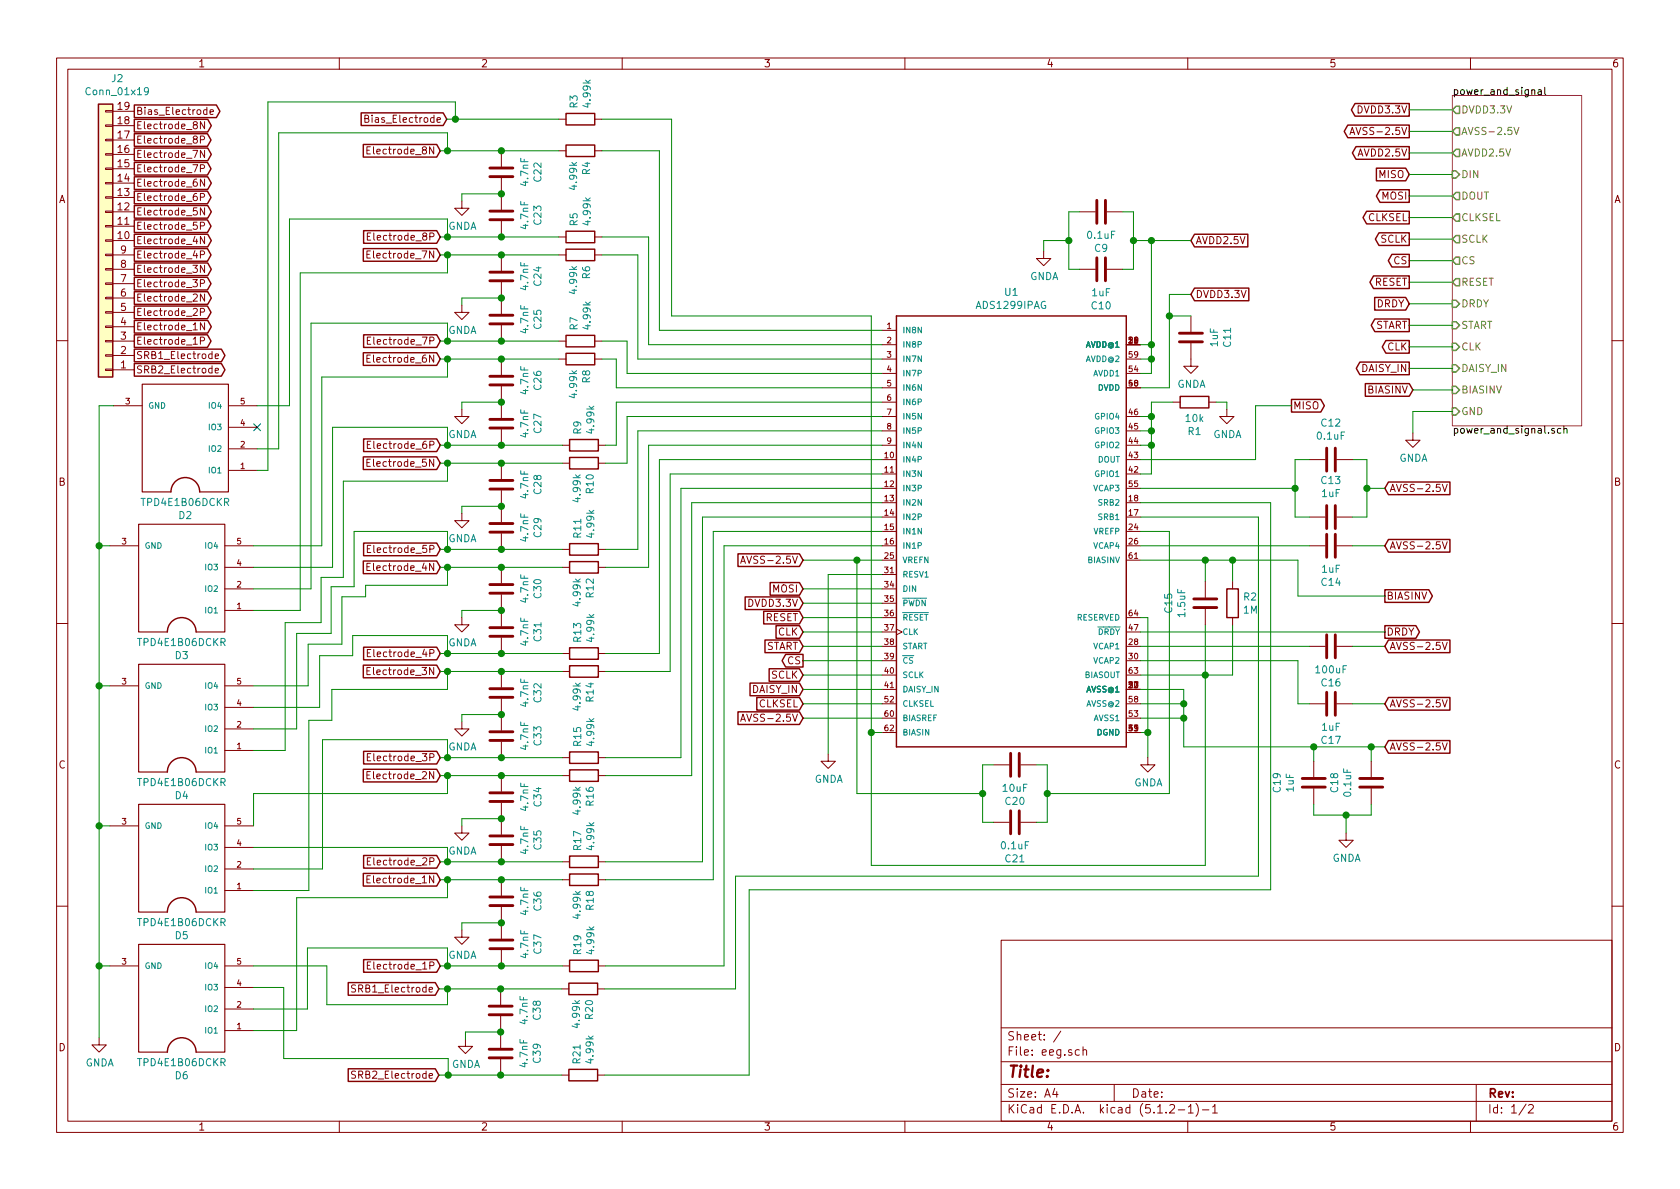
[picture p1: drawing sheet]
<svg xmlns="http://www.w3.org/2000/svg" width="297mm" height="210mm" viewBox="0 0 297 210" stroke-linecap="round" stroke-linejoin="round" font-family="sans-serif">
<g fill="none" stroke="#840000" stroke-width=".18">
<path d="M10 10.3h277v189.9h-277zM12 12.2h273v186.1h-273zM18.7 19.6h1.2v.2h-1.2zM19.9 19.7h3.8M36.6 19.5l-.4-.1-.2 .2 .1 .6h.5M36.6 19v1.2M37.1 19.8l.6-.1v-.2l-.4-.1-.2 .2 .1 .6h.5M60 10.3v1.9M110 10.3v1.9M160 10.3v1.9M210 10.3v1.9M260 10.3v1.9"/>
<path d="M18.7 22.1h1.2v.2h-1.2zM18.7 24.6h1.2v.3h-1.2zM18.7 27.2h1.2v.2h-1.2zM18.7 29.7h1.2v.3h-1.2zM18.7 32.3h1.2v.2h-1.2zM18.7 34.8h1.2v.2h-1.2zM18.7 37.3h1.2v.3h-1.2zM18.7 39.9h1.2v.2h-1.2zM19.9 37.5h3.8M19.9 40h3.8M19.9 34.9h3.8M19.9 32.4h3.8"/>
<path d="M19.9 29.8h3.8M19.9 27.3h3.8M19.9 24.8h3.8M19.9 22.2h3.8M35.4 24.7h.6l.2-.2-.1-.3-.2-.2h-.5v1.3M35.4 29.8l.6-.1 .2-.1-.1-.3-.2-.2h-.5v1.3M35.4 34.9l.6-.1 .2-.2-.1-.3-.2-.1h-.5v1.3M35.4 39.9h.6l.2-.2-.1-.3-.2-.1h-.5v1.3M36.2 21.5v1.3l-.8-1.3v1.3M36.2 26.6v1.3l-.8-1.3v1.3M36.2 31.7v1.2l-.8-1.2v1.2M36.2 36.7v1.3l-.8-1.3v1.3"/>
<path d="M64.5 21l.5-.1 .2-.2-.1-.2-.6-.1v1.2h.5l.2-.1v-.3l-.3-.2M64.9 26.6h.4M65.5 26h-.6v1.2h.6M77.3 21.2l.6-.1-.1-.3h-.4l-.1 .2v.6h.5M81.7 35.6v1.2h1.2l-1.2 1.3-1.3-1.3h1.3M88.6 26.7v2.8M88.6 31.5v5.6M88.6 39.1v2.8M98.8 21.1h1.3M98.8 26.7h1.3M105.2 21.1h1.2M105.2 26.7h1.2"/>
<path d="M190.9 37.5h2.8M195.7 37.5h2.8M238.7 23.8l.4-1.3 .4 1.3M238.8 23.4h.6M18.7 42.4h1.2v.3h-1.2zM18.7 45h1.2v.2h-1.2zM18.7 47.5h1.2v.2h-1.2zM18.7 50h1.2v.3h-1.2zM18.7 52.6h1.2v.2h-1.2zM18.7 55.1h1.2v.3h-1.2zM18.7 57.7h1.2v.2h-1.2zM19.9 47.6h3.8"/>
<path d="M19.9 45.1h3.8M19.9 42.5h3.8M19.9 57.8h3.8M19.9 55.2h3.8M19.9 52.7h3.8M19.9 50.2h3.8M35.4 45h.6l.2-.2-.1-.3-.2-.1h-.5v1.2M35.4 50.1h.6l.2-.2-.1-.3-.2-.2h-.5v1.3M35.4 55.2l.6-.1 .2-.1-.1-.3-.2-.2h-.5v1.3M36.2 41.8v1.3l-.8-1.3v1.3M36.2 46.9v1.3l-.8-1.3v1.3M36.2 52v1.3l-.8-1.3v1.3"/>
<path d="M36.2 57.1v1.2l-.8-1.2v1.2M64.9 45h.4M64.9 41.8h.5M65.5 44.4h-.6v1.2h.6M65.6 41.2h-.7v1.3h.7M65.6 59.6h-.7v1.3h.7M81.7 54v1.2h1.2l-1.2 1.3-1.3-1.3h1.3M88.6 45.1v2.8M88.6 49.9v5.6M88.6 57.5v2.8M98.8 41.9h1.3M98.8 45.1h1.3"/>
<path d="M105.2 41.9h1.2M105.2 45.1h1.2M156 58.4h2.5M184.5 44.4v1.3h1.3l-1.3 1.3-1.2-1.3h1.2M190.9 47.6h2.8M195.7 47.6h2.8M210.6 55.9v2.8M10 60.2h2M18.7 60.2h1.2v.2h-1.2zM18.7 62.7h1.2v.3h-1.2zM18.7 65.3h1.2v.2h-1.2zM19.9 60.3h3.8"/>
<path d="M19.9 65.4h3.8M19.9 62.9h3.8M20.1 71.7h5M35.4 60.3l.6-.1 .2-.2-.1-.3-.2-.1h-.5v1.3M38 63l.6-.1v-.3h-.4l-.2 .2 .1 .6h.5M38 65.5l.6-.1v-.2l-.4-.1-.2 .2 .1 .6h.5M40.4 79.4h5.1M40.4 71.7h5.1M40.4 75.6h5.1M64.9 63.4h.4M64.9 60.2h.5M64.9 78.6h.5"/>
<path d="M65.5 62.8h-.6v1.3h.6M65.6 78h-.7v1.3h.7M81.7 72.4v1.3h1.2l-1.2 1.2-1.3-1.2h1.3M88.6 63.5v2.8M88.6 68.3v5.6M88.6 75.9v2.8M98.8 63.5h1.3M98.8 60.3h1.3M99.4 78.7h1.3M105.2 63.5h1.2M105.2 60.3h1.2M105.8 78.7h1.3"/>
<path d="M156 78.7h2.5M156 61h2.5M156 63.5h2.5M156 66h2.5M156 68.6h2.5M156 71.1h2.5M156 73.7h2.5M156 76.2h2.5M199.1 78.7h2.6M199.1 61h2.6M199.1 63.5h2.6M199.1 66h2.6"/>
<path d="M199.1 68.6h2.6M199.1 73.7h2.6M199.1 76.2h2.6M207.4 71.1h1.3M210.6 60.7v4.1h1.2l-1.2 1.2-1.3-1.2h1.3M213.7 71.1h1.3M216.9 72.4v1.3h1.3l-1.3 1.2-1.3-1.2h1.3M249.8 76.6v1.2h1.3l-1.3 1.3-1.3-1.3h1.3M285 60.2h2M19.4 96.5h5.1M39.8 96.5h5M40.4 83.2h5.1"/>
<path d="M64.9 81.8h.4M64.9 97h.5M65.5 81.2h-.6v1.3h.6M65.5 99.6h-.6v1.3h.6M65.6 96.4h-.7v1.3h.7M81.7 90.8v1.3h1.2l-1.2 1.2-1.3-1.2h1.3M88.6 81.9v2.8M88.6 86.7v5.6M88.6 94.4v2.7M99.4 81.9h1.3M99.4 97.1h1.3M105.8 81.9h1.3"/>
<path d="M105.8 97.1h1.3M131 99.6l.4-1.3 .4 1.3M131.1 99.3h.6M156 81.3h2.5M156 83.8h2.5M156 86.4h2.5M156 88.9h2.5M156 91.4h2.5M156 94h2.5M156 96.5h2.5M156 99.1h2.5M199.1 81.3h2.6"/>
<path d="M199.1 83.8h2.6M199.1 86.4h2.6M199.1 88.9h2.6M199.1 91.4h2.6M199.1 94h2.6M199.1 96.5h2.6M199.1 99.1h2.6M231.5 81.3h2.8M231.5 91.4h2.8M231.5 96.5h2.8M236.3 81.3h2.8M236.3 91.4h2.8"/>
<path d="M236.3 96.5h2.8M255 85.6l.4 1.3 .5-1.3M255 95.8l.4 1.3 .5-1.3M10 110.3h2M39.8 100.3h5M39.8 104.1h5M39.8 107.9h5M64.9 100.2h.4M64.9 118.6h.4M64.9 115.5h.5M65.5 118h-.6v1.3h.6M65.6 114.9h-.7v1.2h.7"/>
<path d="M81.7 109.2v1.3h1.2l-1.2 1.3-1.3-1.3h1.3M88.6 100.3v2.8M88.6 105.2v5.5M88.6 112.8v2.8M88.6 118.7v2.8M99.4 118.7h1.3M99.4 100.3h1.3M99.4 115.6h1.3M105.8 118.7h1.3M105.8 100.3h1.3M105.8 115.6h1.3M156 114.3h2.5"/>
<path d="M156 116.8h2.5M156 101.6h2.5M156 104.1h2.5M156 106.7h2.5M156 109.2h2.5M156 111.8h2.5M156 119.4h2.5M158.5 111.2l1 .6-1 .5M199.1 114.3h2.6M199.1 116.8h2.6M199.1 109.2h2.6M199.1 111.8h2.6"/>
<path d="M199.1 119.4h2.6M213.1 102.9v2.8M213.1 107.7v2.8M217.9 102.9v1.2M217.9 109.2v1.3M231.5 114.3h2.8M236.3 114.3h2.8M255 113.6l.4 1.3 .5-1.3M285 110.3h2M19.4 121.3h5.1M39.8 132.7h5M39.8 128.9h5"/>
<path d="M39.8 121.3h5M39.8 125.1h5M64.9 137.1h.4M64.9 133.9h.5M65.5 136.4h-.6v1.3h.6M65.6 133.3h-.7v1.2h.7M81.7 127.6v1.3h1.2l-1.2 1.3-1.3-1.3h1.3M88.6 123.6v5.6M88.6 131.2v2.8M88.6 137.2v2.7M99.4 134h1.3M99.4 137.2h1.3"/>
<path d="M105.8 134h1.3M105.8 137.2h1.3M131 127.6l.4-1.3 .4 1.3M131.1 127.2h.6M146.4 133.3v1.3h1.3l-1.3 1.3-1.2-1.3h1.2M156 124.5h2.5M156 121.9h2.5M156 129.5h2.5M156 127h2.5M175.6 135.2h2.8M180.5 135.2h2.8M199.1 124.5h2.6"/>
<path d="M199.1 121.9h2.6M199.1 129.5h2.6M199.1 127h2.6M202.9 134v1.2h1.3l-1.3 1.3-1.2-1.3h1.2M231.5 124.5h2.8M232.3 134.6v2.8M232.3 139.4v2.8M236.3 124.5h2.8M242.4 134.6v2.8M242.4 139.4v2.8M255 123.7l.4 1.3 .5-1.3M255 131.4l.4 1.2 .5-1.2"/>
<path d="M19.4 146h5.1M39.8 157.5h5M39.8 153.7h5M39.8 146h5M39.8 149.9h5M64.9 155.5h.4M64.9 152.3h.5M65.5 154.9h-.6v1.2h.6M65.6 151.7h-.7v1.3h.7M81.7 146v1.3h1.2l-1.2 1.3-1.3-1.3h1.3M88.6 142v5.6M88.6 149.6v2.8"/>
<path d="M88.6 155.6v2.8M99.4 152.4h1.3M99.4 155.6h1.3M105.8 152.4h1.3M105.8 155.6h1.3M175.6 145.4h2.8M180.5 145.4h2.8M238 147.3v1.3h1.3l-1.3 1.3-1.3-1.3h1.3M10 160.2h2M19.4 170.8h5.1M39.8 170.8h5M39.8 178.4h5"/>
<path d="M39.8 174.6h5M62.9 174.2h-.5l-.2 .1 .1 .4 .5 .2 .1 .3-.3 .2h-.4M64.9 170.7h.5M65.6 170.1h-.7v1.3h.7M81.7 164.5v1.2h1.2l-1.2 1.3-1.3-1.3h1.3M88.5 174.9v2.8M88.5 179.7v5.6M88.6 160.4v5.6M88.6 168v2.8M99.3 174.9h1.3M99.4 170.8h1.3M105.7 174.9h1.2"/>
<path d="M105.8 170.8h1.3M177 166.3h108v32h-108zM285 160.2h2M17.5 183.5v1.3h1.3l-1.3 1.2-1.2-1.2h1.2M39.8 182.2h5M60 198.3v1.9M62.9 189.5l-.5-.1-.2 .1 .1 .5 .5 .1 .1 .3-.3 .3-.4-.1M82.3 183.8v1.2h1.3l-1.3 1.3-1.3-1.3h1.3M88.5 187.3v2.8M99.3 190.1h1.3M105.7 190.1h1.2M110 198.3v1.9"/>
<path d="M160 198.3v1.9M177 194.8h108M177 191.8h108M177 187.8h108M177 181.8h108M186.5 192.5l-.4 1h1M186.8 193v1M187.6 182.3l-1.3 2M190.8 185.7l-.4-.1-.3 .3 .1 .6 .2 .1 .4-.1M191.5 185.7l.2-.1 .3 .1 .1 .9M191.5 185.1v1.5M197 191.8v3"/>
<path d="M206.8 195.5l.2-.2h.4l.2 .2 .1 .3-.1 .2-.8 .8h.9M208.3 196.3h1.2M210 198.3v1.9M210.1 195.8l.4-.5v1.5M210.1 196.8h.9M211.5 195.1a1.71 1.71 0 0 1 0 2.3M212.6 196.3h1.1M214.4 195.8l.4-.5v1.5M214.4 196.8h.8M260 198.3v1.9M261 191.8v6.5M269.8 195.2l-1.2 2"/>
<path d="M270.3 195.5l.2-.2h.3l.3 .5-.9 1h.9"/>
</g>
<g fill="none" stroke="#840000" stroke-width=".51">
<path d="M86.6 38.9h4.1M86.6 37.3h4.1M86.6 31.2h4.1M86.6 29.7h4.1M193.9 35.4v4.1M195.5 35.4v4.1M86.6 57.3h4.1M86.6 55.7h4.1M86.6 49.7h4.1M86.6 48.1h4.1M193.9 45.6v4.1M195.5 45.6v4.1"/>
<path d="M208.5 58.9h4.1M86.6 68.1h4.1M86.6 66.5h4.1M86.6 75.7h4.1M86.6 74.2h4.1M208.5 60.4h4.1M234.6 79.2v4.1M236.1 79.2v4.1M86.6 86.5h4.1M86.6 85h4.1M86.6 94.1h4.1M86.6 92.6h4.1"/>
<path d="M234.6 89.4v4.1M234.6 94.5v4M236.1 89.4v4.1M236.1 94.5v4M86.6 104.9h4.1M86.6 103.4h4.1M86.6 112.5h4.1M86.6 111h4.1M211.1 105.9h4M211.1 107.4h4M234.6 112.3v4M236.1 112.3v4"/>
<path d="M86.6 123.3h4.1M86.6 121.8h4.1M86.6 130.9h4.1M86.6 129.4h4.1M178.7 133.2v4.1M180.2 133.2v4.1M230.3 137.7h4M230.3 139.2h4M234.6 122.4v4.1M236.1 122.4v4.1M240.4 137.7h4.1M240.4 139.2h4.1"/>
<path d="M86.6 141.7h4.1M86.6 140.2h4.1M86.6 149.3h4.1M86.6 147.8h4.1M86.6 158.6h4.1M178.7 143.4v4M180.2 143.4v4M86.5 179.4h4.1M86.5 177.9h4.1M86.6 160.1h4.1M86.6 167.8h4.1M86.6 166.2h4.1"/>
<path d="M86.5 187.1h4.1M86.5 185.5h4.1"/>
</g>
<g fill="none" stroke="#008400" stroke-width=".18">
<path d="M249.2 19.4h7.6M77.9 26.7h20.9M79 21.1h19.8M79.1 26.7v-3.2h-29.8v55.9h-3.8M80.5 21.1v-3.1h-33.1v65.2h-1.9M88.6 34.3h-6.9v1.3M106.4 21.1h12.3v34.8h35.4v97.1h59v-42.5M106.4 26.7h10.2v31.7h39.4M190.9 37.5h-1.9v10.1h1.9M198.5 37.5h1.9v10.1h-1.9M249.2 30.9h7.6M249.2 27h7.6"/>
<path d="M249.2 23.2h7.6M249.2 34.7h7.6M249.2 38.5h7.6M77.9 45.1h20.9M77.9 41.9h20.9M79.1 45.1v3.2h-26v59.6h-8.3M79.1 41.9v-3.2h-27.9v33h-5.7M88.6 52.7h-6.9v1.3M106.4 41.9h8.3v19.1h41.3M106.4 45.1h6.4v18.4h43.2M189 42.5h-4.5v1.9M200.4 42.5h10.2"/>
<path d="M203.6 42.5v23.5h-1.9M206.8 55.9h3.8M210.6 52.1h-3.8v16.5h-5.1M249.2 49.9h7.6M249.2 46.1h7.6M249.2 42.3h7.6M249.2 53.7h7.6M249.2 57.5h7.6M20.1 71.7h-2.6v111.8M77.9 60.3h20.9M77.9 63.5h20.9M77.9 78.7h21.5"/>
<path d="M79.1 60.3v-3.2h-24.1v47h-10.2M79.1 63.5v3.2h-22.2v29.8h-12.1M79.1 78.7v-3.1h-20.3v24.7h-14M88.6 71.1h-6.9v1.3M106.4 63.5h2.6v5.1h47M106.4 60.3h4.5v5.7h45.1M156 76.2h-43.2v20.9h-5.7M156 73.7h-45.1v8.2h-3.8M156 71.1h-47v7.6h-1.9M156 78.7h-41.3v21.6h-7.6M201.7 76.2h1.9M201.7 61h1.9"/>
<path d="M201.7 63.5h1.9M201.7 73.7h1.9M201.7 78.7h1.9M207.4 71.1h-3.8v12.7h-1.9M215 71.1h1.9v1.3M228.3 71.7h-6.3v9.6h-20.3M249.2 61.3h7.6M249.2 65.1h7.6M249.8 69h7M256.8 72.8h-7v3.8M17.5 96.5h1.9M77.9 81.9h21.5"/>
<path d="M77.9 97.1h21.5M79.1 97.1v-3.1h-16.5v9.8h-4.1v8.2h-6v16.9h-7.7M79.1 81.9v3.2h-18.4v17h-3.9v8h-6.4v22.6h-5.6M88.6 89.5h-6.9v1.3M142 99.1h14M151.5 99.1v41.2h22.2M156 83.8h-37.5v34.9h-11.4M156 91.4h-31.8v61h-17.1M156 94h-29.9v61.6h-19M156 81.3h-39.4v34.3h-9.5M156 86.4h-35.6v47.6h-13.3M156 96.5h-28v74.3h-20.9"/>
<path d="M156 88.9h-33.7v48.3h-15.2M201.7 94h5.1v46.3h-21.6M201.7 91.4h20.8v63.5h-92.5v20h-23.1M201.7 99.1h27.8v6.3h15.4M201.7 86.4h27.3M201.7 96.5h29.8M201.7 88.9h23v68.4h-92.2v32.8h-25.6M213.1 99.1v3.8M217.9 99.1v3.8M231.5 81.3h-2.5v10.1h2.5M239.1 81.3h2.6v10.1h-2.6M239.1 96.5h5.8"/>
<path d="M241.7 86.4h3.2M77.9 100.3h21.5M77.9 115.6h21.5M77.9 118.7h21.5M79.1 118.7v3.2h-20.4v5.5h-4.1v30.1h-9.8M79.1 100.3v3.2h-14.5v2h-4.1v8.4h-6v7.4h-9.7M79.1 115.6v-3.2h-16.7v3.5h-5.9v9.2h-11.7M88.6 107.9h-6.9v1.3M142 104.1h14M142 106.7h14M142 109.2h14M142 111.8h14"/>
<path d="M142 114.3h14M142 116.8h14M142 119.4h14M156 101.6h-9.6v31.7M201.7 116.8h27.8v7.7h2M201.7 109.2h1.2v24.8M201.7 111.8h43.2M201.7 114.3h29.8M217.9 110.5v8.9h-16.2M239.1 114.3h5.8M17.5 121.3h1.9M77.9 134h21.5"/>
<path d="M77.9 137.2h21.5M79.1 137.2v3.1h-34.3v5.7M79.1 134v-3.2h-22.1v22.9h-12.2M88.6 126.4h-6.9v1.2M142 127h14M142 124.5h14M142 121.9h14M154.1 129.5h1.9M175.6 135.2h-1.9v10.2h1.9M183.3 135.2h1.9v10.2h-1.9M201.7 121.9h7.6v10.2h35.6M201.7 127h7.6"/>
<path d="M201.7 124.5h7.6M201.7 129.5h1.2M232.3 132.1v2.5M239.1 124.5h5.8M242.4 132.1v2.5M17.5 146h1.9M44.8 149.9h34.3v2.5M77.9 152.4h21.5M77.9 155.6h21.5M79.1 155.6v3.1h-26.6v23.5h-7.7M88.6 144.8h-6.9v1.2M232.3 142.2v1.9h10.1v-1.9"/>
<path d="M238 144.1v3.2M17.5 170.8h1.9M44.8 170.8h13v6.9h21.3v-2.8M44.8 174.6h5.4v12.6h29v2.9M77.6 174.9h21.7M77.9 170.8h21.5M79.1 170.8v-3.2h-24.7v10.8h-9.6M88.6 163.2h-6.9v1.3M77.6 190.1h21.7M88.5 182.5h-6.2v1.3"/>
</g>
<g fill="none" stroke="#840000" stroke-width=".25">
<path d="M17.4 18.4h2.5v48.3h-2.5zM23.7 18.6h14.6l.6 1.1-.6 1.1h-14.6zM63.9 20h14.5l.6 1.1-.6 1.1h-14.5zM239.6 18.3h9.6v2.2h-9.6l-.7-1.1zM23.7 21.1h13l.7 1.1-.7 1.1h-13zM23.7 23.6h13l.6 1.2-.6 1.1h-13zM23.7 26.2h13l.7 1.1-.7 1.1h-13zM23.7 28.7h13l.6 1.1-.6 1.2h-13zM23.7 31.3h13l.7 1.1-.7 1.1h-13zM23.7 33.8h13l.6 1.1-.6 1.1h-13zM23.7 36.3h13l.7 1.2-.7 1.1h-13zM23.7 38.9h13l.6 1.1-.6 1.1h-13z"/>
<path d="M64.2 25.5h13l.7 1.2-.7 1.1h-13zM100.1 20.1h5.1v2h-5.1zM100.1 25.6h5.1v2.1h-5.1zM238.3 22.1h10.9v2.3h-10.9l-.6-1.2zM239.8 25.9h9.4v2.3h-9.4l-.7-1.2zM241.6 37.4h7.6v2.2h-7.6l-.6-1.1zM243.4 29.7h5.1l.7 1.2-.7 1.1h-5.1zM244 33.5h5.2v2.3h-5.2l-.6-1.1zM23.7 41.4h13l.7 1.1-.7 1.2h-13zM23.7 46.5h13l.7 1.1-.7 1.1h-13zM23.7 44h13l.6 1.1-.6 1.1h-13zM23.7 49h13l.6 1.2-.6 1.1h-13z"/>
<path d="M23.7 51.6h13l.7 1.1-.7 1.1h-13zM23.7 54.1h13l.6 1.1-.6 1.2h-13zM23.7 56.7h13l.7 1.1-.7 1.1h-13zM23.7 59.2h13l.6 1.1-.6 1.1h-13zM64.2 44h13l.7 1.1-.7 1.1h-13zM64.3 40.8h12.9l.7 1.1-.7 1.1h-12.9zM64.3 59.2h12.9l.7 1.1-.7 1.1h-12.9zM100.1 40.9h5.1v2h-5.1zM100.1 59.3h5.1v2h-5.1zM100.1 44.1h5.1v2h-5.1zM158.5 55.9h40.6v76.2h-40.6zM211.2 41.4h9.4v2.3h-9.4l-.6-1.2z"/>
<path d="M211.2 50.9h9.6v2.3h-9.6l-.6-1.1zM242.8 48.8h6.4v2.2h-6.4l-.6-1.1zM243.1 52.6h5.4l.7 1.1-.7 1.1h-5.4zM243.1 56.4h6.1v2.2h-6.1l-.7-1.1zM243.8 41.2h5.4v2.2h-5.4l-.6-1.1zM246.1 45h3.1v2.2h-3.1l-.6-1.1zM23.7 61.7h15.4l.7 1.2-.7 1.1h-15.4zM23.7 64.3h15.4l.7 1.1-.7 1.1h-15.4zM64.2 62.4h13l.7 1.1-.7 1.1h-13zM64.3 77.6h12.9l.7 1.1-.7 1.2h-12.9zM100.1 62.5h5.1v2h-5.1zM100.7 77.7h5.1v2.1h-5.1z"/>
<path d="M208.7 70.1h5v2h-5zM228.3 70.6h5.2l.7 1.1-.7 1.2h-5.2zM240.4 64h8.8v2.3h-8.8l-.6-1.2zM241.4 67.8h7.8l.6 1.2-.6 1.1h-7.8zM245 60.2h4.2v2.3h-4.2l-.6-1.2zM30.2 87a2.54 2.54 0 0 1 2.6-2.6 2.54 2.54 0 0 1 2.5 2.6M64.2 80.8h13l.7 1.1-.7 1.1h-13zM64.2 99.2h13l.7 1.1-.7 1.1h-13zM64.3 96h12.9l.7 1.1-.7 1.2h-12.9zM100.7 99.3h5.1v2h-5.1zM100.7 80.9h5.1v2h-5.1zM100.7 96.1h5.1v2.1h-5.1z"/>
<path d="M130.5 97.9h10.9l.6 1.2-.6 1.1h-10.9zM245.5 85.2h10.9v2.3h-10.9l-.6-1.1zM245.5 95.4h10.9v2.2h-10.9l-.6-1.1zM29.6 111.8a2.54 2.54 0 0 1 2.5-2.6 2.54 2.54 0 0 1 2.6 2.6M64.2 117.6h13l.7 1.1-.7 1.2h-13zM64.3 114.4h12.9l.7 1.2-.7 1.1h-12.9zM100.7 117.7h5.1v2.1h-5.1zM100.7 114.5h5.1v2.1h-5.1zM131.7 105.6h9.7l.6 1.1-.6 1.1h-9.7zM135 108.1h6.4l.6 1.1-.6 1.1h-6.4zM135.3 113.2h6.1l.6 1.1-.6 1.1h-6.1zM136 118.3h5.4l.6 1.1-.6 1.1h-5.4z"/>
<path d="M136.2 103h5.2l.6 1.1-.6 1.2h-5.2zM137.2 110.6h4.2l.6 1.2-.6 1.1h-4.2zM138.9 115.7h3.1v2.3h-3.1l-.6-1.2zM216.9 104.1h2v5.1h-2zM244.9 110.6h5.4l.7 1.2-.7 1.1h-5.4zM244.9 104.3h7.7l.7 1.1-.7 1.1h-7.7zM245.5 113.2h10.9v2.2h-10.9l-.6-1.1zM29.6 136.5a2.54 2.54 0 0 1 2.5-2.5 2.54 2.54 0 0 1 2.6 2.5M64.2 136h13l.7 1.2-.7 1.1h-13zM64.3 132.9h12.9l.7 1.1-.7 1.1h-12.9zM100.7 133h5.1v2h-5.1zM100.7 136.1h5.1v2.1h-5.1z"/>
<path d="M130.5 125.9h10.9l.6 1.1-.6 1.1h-10.9zM132.6 120.8h8.8l.6 1.1-.6 1.1h-8.8zM133.8 123.3h7.6l.6 1.2-.6 1.1h-7.6zM245.5 123.3h10.9v2.3h-10.9l-.6-1.1zM245.5 131h10.9v2.2h-10.9l-.6-1.1zM64.2 154.5h13l.7 1.1-.7 1.1h-13zM64.3 151.3h12.9l.7 1.1-.7 1.1h-12.9zM100.7 151.4h5.1v2h-5.1zM100.7 154.6h5.1v2h-5.1zM29.6 161.3a2.54 2.54 0 0 1 2.5-2.6 2.54 2.54 0 0 1 2.6 2.6M61.6 173.8h15.4l.6 1.1-.6 1.1h-15.4zM64.3 169.7h12.9l.7 1.1-.7 1.1h-12.9z"/>
<path d="M100.6 173.9h5.1v2h-5.1zM100.7 169.8h5.1v2h-5.1zM29.6 186a2.54 2.54 0 0 1 2.5-2.5 2.54 2.54 0 0 1 2.6 2.5M61.6 189h15.4l.6 1.1-.6 1.1h-15.4zM100.6 189.1h5.1v2h-5.1z"/>
</g>
<path d="M30.2 87h-5.1v-19.1h15.3v19.1h-5.1M29.6 111.8h-5.1v-19.1h15.3v19.1h-5.1M29.6 136.5h-5.1v-19h15.3v19h-5.1M29.6 161.3h-5.1v-19.1h15.3v19.1h-5.1M29.6 186h-5.1v-19h15.3v19h-5.1" fill="none" stroke="#840000" stroke-width=".2"/>
<g fill="#008400" stroke="#008400" stroke-width=".25">
<circle cx="238" cy="144.1" r=".51"/>
<circle cx="203.6" cy="63.5" r=".51"/>
<circle cx="206.8" cy="55.9" r=".51"/>
<circle cx="203.6" cy="76.2" r=".51"/>
<circle cx="203.6" cy="78.7" r=".51"/>
<circle cx="203.6" cy="73.7" r=".51"/>
<circle cx="213.1" cy="99.1" r=".51"/>
<circle cx="213.1" cy="119.4" r=".51"/>
<circle cx="151.5" cy="99.1" r=".51"/>
<circle cx="241.7" cy="86.4" r=".51"/>
<circle cx="209.3" cy="127" r=".51"/>
<circle cx="209.3" cy="124.5" r=".51"/>
<circle cx="189" cy="42.5" r=".51"/>
<circle cx="200.4" cy="42.5" r=".51"/>
<circle cx="203.6" cy="61" r=".51"/>
<circle cx="203.6" cy="42.5" r=".51"/>
<circle cx="185.2" cy="140.3" r=".51"/>
<circle cx="173.7" cy="140.3" r=".51"/>
<circle cx="88.6" cy="26.7" r=".51"/>
<circle cx="88.6" cy="41.9" r=".51"/>
<circle cx="88.6" cy="45.1" r=".51"/>
<circle cx="88.6" cy="60.3" r=".51"/>
<circle cx="88.6" cy="63.5" r=".51"/>
<circle cx="88.6" cy="78.7" r=".51"/>
<circle cx="88.6" cy="34.3" r=".51"/>
<circle cx="88.6" cy="52.7" r=".51"/>
<circle cx="88.6" cy="71.1" r=".51"/>
<circle cx="88.6" cy="89.5" r=".51"/>
<circle cx="88.6" cy="81.9" r=".51"/>
<circle cx="88.6" cy="97.1" r=".51"/>
<circle cx="88.6" cy="107.9" r=".51"/>
<circle cx="88.6" cy="100.3" r=".51"/>
<circle cx="88.6" cy="115.6" r=".51"/>
<circle cx="88.6" cy="126.4" r=".51"/>
<circle cx="88.6" cy="118.7" r=".51"/>
<circle cx="88.6" cy="134" r=".51"/>
<circle cx="88.6" cy="144.8" r=".51"/>
<circle cx="88.6" cy="137.2" r=".51"/>
<circle cx="88.6" cy="152.4" r=".51"/>
<circle cx="88.6" cy="163.2" r=".51"/>
<circle cx="88.6" cy="155.6" r=".51"/>
<circle cx="88.6" cy="170.8" r=".51"/>
<circle cx="79.1" cy="41.9" r=".51"/>
<circle cx="79.1" cy="60.3" r=".51"/>
<circle cx="79.1" cy="63.5" r=".51"/>
<circle cx="79.1" cy="78.7" r=".51"/>
<circle cx="79.1" cy="81.9" r=".51"/>
<circle cx="79.1" cy="97.1" r=".51"/>
<circle cx="79.1" cy="100.3" r=".51"/>
<circle cx="79.1" cy="115.6" r=".51"/>
<circle cx="79.1" cy="118.7" r=".51"/>
<circle cx="79.1" cy="134" r=".51"/>
<circle cx="79.1" cy="137.2" r=".51"/>
<circle cx="79.1" cy="152.4" r=".51"/>
<circle cx="79.1" cy="155.6" r=".51"/>
<circle cx="79.1" cy="170.8" r=".51"/>
<circle cx="79.1" cy="26.7" r=".51"/>
<circle cx="79.1" cy="45.1" r=".51"/>
<circle cx="202.9" cy="129.5" r=".51"/>
<circle cx="17.5" cy="96.5" r=".51"/>
<circle cx="17.5" cy="121.3" r=".51"/>
<circle cx="17.5" cy="146" r=".51"/>
<circle cx="17.5" cy="170.8" r=".51"/>
<circle cx="229" cy="86.4" r=".51"/>
<circle cx="217.9" cy="99.1" r=".51"/>
<circle cx="88.5" cy="182.5" r=".51"/>
<circle cx="242.4" cy="132.1" r=".51"/>
<circle cx="154.1" cy="129.5" r=".51"/>
<circle cx="80.5" cy="21.1" r=".51"/>
<circle cx="79.1" cy="174.9" r=".51"/>
<circle cx="79.2" cy="190.1" r=".51"/>
<circle cx="232.3" cy="132.1" r=".51"/>
<circle cx="88.5" cy="174.9" r=".51"/>
<circle cx="88.5" cy="190.1" r=".51"/>
</g>
<path d="M256.8 16.9h22.9v58.4h-22.9z" fill="none" stroke="#840084" stroke-width=".18"/>
<path d="M272 15.9h.5v.8M272.5 16.2h-.4l-.2 .2 .1 .3h.5M273.1 15.4v1.1l.2 .2M276 75.8h-.4l-.2 .2 .1 .5h.5M276.5 75.9l.2-.1h.3l.1 .8M276.5 75.3v1.3" fill="none" stroke="#000" stroke-width=".18"/>
<g fill="none" stroke="#848400" stroke-width=".25">
<path d="M257.4 18.8h.7v1.3h-.7l-.6-.7zM256.8 30.2h.6l.7 .7-.7 .6h-.6zM257.4 22.6h.7v1.3h-.7l-.6-.7zM257.4 26.4h.7v1.3h-.7l-.6-.7zM257.4 34h.7v1.3h-.7l-.6-.6zM257.4 37.8h.7v1.3h-.7l-.6-.6zM256.8 53.1h.6l.7 .6-.7 .7h-.6zM256.8 56.9h.6l.7 .6-.7 .7h-.6zM257.4 41.7h.7v1.2h-.7l-.6-.6zM257.4 45.5h.7v1.2h-.7l-.6-.6zM257.4 49.3h.7v1.2h-.7l-.6-.6zM256.8 72.1h.6l.7 .7-.7 .6h-.6z"/>
<path d="M256.8 64.5h.6l.7 .6-.7 .7h-.6zM256.8 60.7h.6l.7 .6-.7 .7h-.6zM256.8 68.3h.6l.7 .7-.7 .6h-.6z"/>
</g>
<path d="M267.7 22.5l.4 1.3 .5-1.3" fill="none" stroke="#848400" stroke-width=".18"/>
<path d="M17.4 18.4h2.5v48.3h-2.5z" fill="#ffffc2" stroke="#ffffc2" stroke-width=".18"/>
<path d="M26.2 16l-.2 .3h-.2l-.3-.3 .1-.4 .2-.1h.2l.2 .2a.97 .97 0 0 1-.2 1l-.3 .1" fill="none" stroke="#008484" stroke-width=".18"/>
<path d="M44.9 74.9l1.2 1.3M46.1 74.9l-1.2 1.3" fill="none" stroke="#000084" stroke-width=".18"/>
<text font-size="2.8" fill="#840000" x="178" y="190.5">Title:</text>
<g font-size="2.1" fill="#840000">
<text x="178" y="184">Sheet: /</text>
<text x="178" y="186.7">File: eeg.sch</text>
<text x="178" y="196.9">KiCad E.D.A. kicad (5.1.2-1)-1</text>
<text x="178" y="194.1">Size: A4</text>
<text x="200" y="194.1">Date:</text>
<text x="263" y="194.1">Rev:</text>
<text x="263" y="196.9">Id: 1/2</text>
</g>
<g font-size="1.8" fill="#840000">
<text x="35" y="11.9">1</text>
<text x="85" y="11.9">2</text>
<text x="135" y="11.9">3</text>
<text x="185" y="11.9">4</text>
<text x="235" y="11.9">5</text>
<text x="285" y="11.9">6</text>
<text x="20.9" y="22">18</text>
<text x="20.9" y="19.4">19</text>
<text x="24" y="22.9">Electrode_8N</text>
<text x="24" y="20.3">Bias_Electrode</text>
<text x="65.4" y="21.7">Bias_Electrode</text>
<text x="239.9" y="23.9">AVSS-2.5V</text>
<text x="240.3" y="20.1">DVDD3.3V</text>
<text x="20.9" y="29.6">15</text>
<text x="20.9" y="27">16</text>
<text x="20.9" y="24.5">17</text>
<text x="24" y="25.4">Electrode_8P</text>
<text x="24" y="27.9">Electrode_7N</text>
<text x="65.8" y="27.3">Electrode_8N</text>
<text x="240.3" y="27.7">AVDD2.5V</text>
<text x="10.4" y="35.9">A</text>
<text x="20.9" y="34.7">13</text>
<text x="20.9" y="32.1">14</text>
<text x="24" y="30.5">Electrode_7P</text>
<text x="24" y="33">Electrode_6N</text>
<text x="24" y="35.6">Electrode_6P</text>
<text x="243.9" y="31.5">MISO</text>
<text x="244.4" y="35.3">MOSI</text>
<text x="285.4" y="35.9">A</text>
<text x="20.9" y="39.7">11</text>
<text x="20.9" y="37.2">12</text>
<text x="24" y="38.1">Electrode_5N</text>
<text x="24" y="40.6">Electrode_5P</text>
<text x="241.8" y="39.1">CLKSEL</text>
<text x="20.9" y="42.3">10</text>
<text x="21.4" y="47.4">8</text>
<text x="21.4" y="44.8">9</text>
<text x="24" y="43.2">Electrode_4N</text>
<text x="24" y="45.7">Electrode_4P</text>
<text x="65.8" y="45.7">Electrode_7N</text>
<text x="65.9" y="42.5">Electrode_8P</text>
<text x="211.4" y="43.2">AVDD2.5V</text>
<text x="244.1" y="42.9">SCLK</text>
<text x="246.5" y="46.7">CS</text>
<text x="21.4" y="52.4">6</text>
<text x="21.4" y="49.9">7</text>
<text x="24" y="48.3">Electrode_3N</text>
<text x="24" y="50.8">Electrode_3P</text>
<text x="24" y="53.3">Electrode_2N</text>
<text x="211.4" y="52.7">DVDD3.3V</text>
<text x="243" y="50.5">RESET</text>
<text x="21.4" y="57.5">4</text>
<text x="21.4" y="55">5</text>
<text x="24" y="55.9">Electrode_2P</text>
<text x="24" y="58.4">Electrode_1N</text>
<text x="243" y="58.2">START</text>
<text x="243.4" y="54.4">DRDY</text>
<text x="21.4" y="65.1">1</text>
<text x="21.4" y="62.6">2</text>
<text x="21.4" y="60.1">3</text>
<text x="24" y="63.5">SRB1_Electrode</text>
<text x="24" y="61">Electrode_1P</text>
<text x="65.8" y="64.1">Electrode_6N</text>
<text x="65.9" y="61">Electrode_7P</text>
<text x="240.8" y="65.8">DAISY_IN</text>
<text x="245.3" y="62">CLK</text>
<text x="24" y="66">SRB2_Electrode</text>
<text x="241.9" y="69.6">BIASINV</text>
<text x="228.6" y="72.4">MISO</text>
<text x="65.8" y="82.5">Electrode_5N</text>
<text x="65.9" y="79.4">Electrode_6P</text>
<text x="10.4" y="85.9">B</text>
<text x="245.6" y="87">AVSS-2.5V</text>
<text x="285.4" y="85.9">B</text>
<text x="65.8" y="101">Electrode_4N</text>
<text x="65.9" y="97.8">Electrode_5P</text>
<text x="132.2" y="99.7">AVSS-2.5V</text>
<text x="245.6" y="97.1">AVSS-2.5V</text>
<text x="132.5" y="107.3">DVDD3.3V</text>
<text x="136.7" y="104.8">MOSI</text>
<text x="245.1" y="106">BIASINV</text>
<text x="135.3" y="109.8">RESET</text>
<text x="137.6" y="112.4">CLK</text>
<text x="245.1" y="112.4">DRDY</text>
<text x="65.8" y="119.4">Electrode_3N</text>
<text x="65.9" y="116.2">Electrode_4P</text>
<text x="135.3" y="114.9">START</text>
<text x="139.3" y="117.5">CS</text>
<text x="245.6" y="114.9">AVSS-2.5V</text>
<text x="133" y="122.5">DAISY_IN</text>
<text x="134.1" y="125.1">CLKSEL</text>
<text x="136.4" y="120">SCLK</text>
<text x="245.6" y="125.1">AVSS-2.5V</text>
<text x="132.2" y="127.6">AVSS-2.5V</text>
<text x="10.4" y="135.9">C</text>
<text x="65.8" y="137.8">Electrode_2N</text>
<text x="65.9" y="134.6">Electrode_3P</text>
<text x="245.6" y="132.7">AVSS-2.5V</text>
<text x="285.4" y="135.9">C</text>
<text x="65.9" y="153">Electrode_2P</text>
<text x="65.8" y="156.2">Electrode_1N</text>
<text x="65.9" y="171.4">Electrode_1P</text>
<text x="63" y="175.5">SRB1_Electrode</text>
<text x="10.4" y="185.9">D</text>
<text x="285.4" y="185.9">D</text>
<text x="63" y="190.7">SRB2_Electrode</text>
<text x="35" y="199.9">1</text>
<text x="85" y="199.9">2</text>
<text x="135" y="199.9">3</text>
<text x="185" y="199.9">4</text>
<text x="235" y="199.9">5</text>
<text x="285" y="199.9">6</text>
</g>
<g font-size="1.8" fill="#008484">
<text x="15.5" y="16.8">Conn_01x19</text>
<text x="19.8" y="14.5">J2</text>
<text x="102.1" y="19.1" transform="rotate(-90 102.1 19.1)">R3</text>
<text x="104.4" y="18.8" transform="rotate(-90 104.4 18.8)">4.99k</text>
<text x="93.4" y="32.8" transform="rotate(-90 93.4 32.8)">4.7nF</text>
<text x="95.7" y="32.1" transform="rotate(-90 95.7 32.1)">C22</text>
<text x="102" y="33.3" transform="rotate(-90 102 33.3)">4.99k</text>
<text x="104.3" y="30.9" transform="rotate(-90 104.3 30.9)">R4</text>
<text x="79.2" y="40.6">GNDA</text>
<text x="93.4" y="40.4" transform="rotate(-90 93.4 40.4)">4.7nF</text>
<text x="95.7" y="39.7" transform="rotate(-90 95.7 39.7)">C23</text>
<text x="102.1" y="39.9" transform="rotate(-90 102.1 39.9)">R5</text>
<text x="104.4" y="39.6" transform="rotate(-90 104.4 39.6)">4.99k</text>
<text x="192.4" y="42.2">0.1uF</text>
<text x="193.6" y="44.5">C9</text>
<text x="93.4" y="51.2" transform="rotate(-90 93.4 51.2)">4.7nF</text>
<text x="95.7" y="50.5" transform="rotate(-90 95.7 50.5)">C24</text>
<text x="102" y="51.8" transform="rotate(-90 102 51.8)">4.99k</text>
<text x="104.3" y="49.3" transform="rotate(-90 104.3 49.3)">R6</text>
<text x="177.7" y="52.3">U1</text>
<text x="182.1" y="49.5">GNDA</text>
<text x="193.1" y="52.4">1uF</text>
<text x="79.2" y="59">GNDA</text>
<text x="93.4" y="58.8" transform="rotate(-90 93.4 58.8)">4.7nF</text>
<text x="95.7" y="58.1" transform="rotate(-90 95.7 58.1)">C25</text>
<text x="102.1" y="58.3" transform="rotate(-90 102.1 58.3)">R7</text>
<text x="104.4" y="58" transform="rotate(-90 104.4 58)">4.99k</text>
<text x="172.8" y="54.6">ADS1299IPAG</text>
<text x="193.1" y="54.7">C10</text>
<text x="215.3" y="61.3" transform="rotate(-90 215.3 61.3)">1uF</text>
<text x="217.7" y="61.3" transform="rotate(-90 217.7 61.3)">C11</text>
<text x="93.4" y="69.6" transform="rotate(-90 93.4 69.6)">4.7nF</text>
<text x="95.7" y="68.9" transform="rotate(-90 95.7 68.9)">C26</text>
<text x="102" y="70.2" transform="rotate(-90 102 70.2)">4.99k</text>
<text x="104.3" y="67.7" transform="rotate(-90 104.3 67.7)">R8</text>
<text x="208.1" y="68.6">GNDA</text>
<text x="79.2" y="77.5">GNDA</text>
<text x="93.4" y="77.2" transform="rotate(-90 93.4 77.2)">4.7nF</text>
<text x="95.7" y="76.5" transform="rotate(-90 95.7 76.5)">C27</text>
<text x="102.8" y="76.8" transform="rotate(-90 102.8 76.8)">R9</text>
<text x="105.1" y="76.4" transform="rotate(-90 105.1 76.4)">4.99k</text>
<text x="209.7" y="74.6">10k</text>
<text x="210.1" y="76.9">R1</text>
<text x="214.5" y="77.5">GNDA</text>
<text x="233" y="77.7">0.1uF</text>
<text x="233.7" y="75.4">C12</text>
<text x="247.3" y="81.7">GNDA</text>
<text x="25.2" y="89.5">TPD4E1B06DCKR</text>
<text x="93.4" y="88" transform="rotate(-90 93.4 88)">4.7nF</text>
<text x="95.7" y="87.3" transform="rotate(-90 95.7 87.3)">C28</text>
<text x="102.7" y="88.6" transform="rotate(-90 102.7 88.6)">4.99k</text>
<text x="105" y="87.2" transform="rotate(-90 105 87.2)">R10</text>
<text x="233.7" y="85.6">C13</text>
<text x="233.8" y="87.9">1uF</text>
<text x="31.6" y="91.8">D2</text>
<text x="79.2" y="95.9">GNDA</text>
<text x="93.4" y="95.6" transform="rotate(-90 93.4 95.6)">4.7nF</text>
<text x="95.7" y="94.9" transform="rotate(-90 95.7 94.9)">C29</text>
<text x="102.8" y="95.1" transform="rotate(-90 102.8 95.1)">R11</text>
<text x="105.1" y="94.9" transform="rotate(-90 105.1 94.9)">4.99k</text>
<text x="233.8" y="101.3">1uF</text>
<text x="93.4" y="106.4" transform="rotate(-90 93.4 106.4)">4.7nF</text>
<text x="95.7" y="105.7" transform="rotate(-90 95.7 105.7)">C30</text>
<text x="102.7" y="107" transform="rotate(-90 102.7 107)">4.99k</text>
<text x="105" y="105.6" transform="rotate(-90 105 105.6)">R12</text>
<text x="219.9" y="106.2">R2</text>
<text x="233.7" y="103.6">C14</text>
<text x="95.7" y="113.4" transform="rotate(-90 95.7 113.4)">C31</text>
<text x="102.8" y="113.5" transform="rotate(-90 102.8 113.5)">R13</text>
<text x="105.1" y="113.3" transform="rotate(-90 105.1 113.3)">4.99k</text>
<text x="207.3" y="108.3" transform="rotate(-90 207.3 108.3)">C15</text>
<text x="209.6" y="109" transform="rotate(-90 209.6 109)">1.5uF</text>
<text x="219.9" y="108.5">1M</text>
<text x="24.6" y="114.2">TPD4E1B06DCKR</text>
<text x="31" y="116.6">D3</text>
<text x="79.2" y="114.3">GNDA</text>
<text x="93.4" y="114" transform="rotate(-90 93.4 114)">4.7nF</text>
<text x="232.8" y="119.1">100uF</text>
<text x="93.4" y="124.8" transform="rotate(-90 93.4 124.8)">4.7nF</text>
<text x="95.7" y="124.1" transform="rotate(-90 95.7 124.1)">C32</text>
<text x="102.7" y="125.4" transform="rotate(-90 102.7 125.4)">4.99k</text>
<text x="105" y="124" transform="rotate(-90 105 124)">R14</text>
<text x="233.7" y="121.4">C16</text>
<text x="95.7" y="131.8" transform="rotate(-90 95.7 131.8)">C33</text>
<text x="102.8" y="131.9" transform="rotate(-90 102.8 131.9)">R15</text>
<text x="105.1" y="131.7" transform="rotate(-90 105.1 131.7)">4.99k</text>
<text x="233.7" y="131.5">C17</text>
<text x="233.8" y="129.2">1uF</text>
<text x="79.2" y="132.7">GNDA</text>
<text x="93.4" y="132.5" transform="rotate(-90 93.4 132.5)">4.7nF</text>
<text x="24.6" y="139">TPD4E1B06DCKR</text>
<text x="31" y="141.3">D4</text>
<text x="93.4" y="143.3" transform="rotate(-90 93.4 143.3)">4.7nF</text>
<text x="95.7" y="142.6" transform="rotate(-90 95.7 142.6)">C34</text>
<text x="102.7" y="143.8" transform="rotate(-90 102.7 143.8)">4.99k</text>
<text x="105" y="142.5" transform="rotate(-90 105 142.5)">R16</text>
<text x="144" y="138.4">GNDA</text>
<text x="177.4" y="140">10uF</text>
<text x="177.8" y="142.3">C20</text>
<text x="200.5" y="139.1">GNDA</text>
<text x="226.4" y="140" transform="rotate(-90 226.4 140)">C19</text>
<text x="228.8" y="140" transform="rotate(-90 228.8 140)">1uF</text>
<text x="236.6" y="140" transform="rotate(-90 236.6 140)">C18</text>
<text x="238.9" y="140.7" transform="rotate(-90 238.9 140.7)">0.1uF</text>
<text x="79.2" y="151.1">GNDA</text>
<text x="93.4" y="150.9" transform="rotate(-90 93.4 150.9)">4.7nF</text>
<text x="95.7" y="150.2" transform="rotate(-90 95.7 150.2)">C35</text>
<text x="102.8" y="150.3" transform="rotate(-90 102.8 150.3)">R17</text>
<text x="105.1" y="150.1" transform="rotate(-90 105.1 150.1)">4.99k</text>
<text x="177.1" y="150.2">0.1uF</text>
<text x="177.8" y="152.5">C21</text>
<text x="235.5" y="152.4">GNDA</text>
<text x="93.4" y="161.7" transform="rotate(-90 93.4 161.7)">4.7nF</text>
<text x="95.7" y="161" transform="rotate(-90 95.7 161)">C36</text>
<text x="105" y="160.9" transform="rotate(-90 105 160.9)">R18</text>
<text x="24.6" y="163.8">TPD4E1B06DCKR</text>
<text x="31" y="166.1">D5</text>
<text x="102.7" y="162.2" transform="rotate(-90 102.7 162.2)">4.99k</text>
<text x="79.2" y="169.5">GNDA</text>
<text x="93.4" y="169.3" transform="rotate(-90 93.4 169.3)">4.7nF</text>
<text x="95.7" y="168.6" transform="rotate(-90 95.7 168.6)">C37</text>
<text x="102.8" y="168.7" transform="rotate(-90 102.8 168.7)">R19</text>
<text x="105.1" y="168.5" transform="rotate(-90 105.1 168.5)">4.99k</text>
<text x="93.3" y="181" transform="rotate(-90 93.3 181)">4.7nF</text>
<text x="95.6" y="180.3" transform="rotate(-90 95.6 180.3)">C38</text>
<text x="102.5" y="181.6" transform="rotate(-90 102.5 181.6)">4.99k</text>
<text x="104.9" y="180.2" transform="rotate(-90 104.9 180.2)">R20</text>
<text x="15.1" y="188.6">GNDA</text>
<text x="24.6" y="188.5">TPD4E1B06DCKR</text>
<text x="31" y="190.8">D6</text>
<text x="79.8" y="188.8">GNDA</text>
<text x="93.3" y="188.6" transform="rotate(-90 93.3 188.6)">4.7nF</text>
<text x="95.6" y="187.9" transform="rotate(-90 95.6 187.9)">C39</text>
<text x="102.6" y="188" transform="rotate(-90 102.6 188)">R21</text>
<text x="105" y="187.8" transform="rotate(-90 105 187.8)">4.99k</text>
</g>
<g font-size="1.8">
<text x="256.8" y="16.8">power_and_signal</text>
<text x="256.8" y="76.7">power_and_signal.sch</text>
</g>
<g font-size="1.8" fill="#848400">
<text x="258.3" y="20.1">DVDD3.3V</text>
<text x="258.3" y="23.9">AVSS-2.5V</text>
<text x="258.3" y="27.7">AVDD2.5V</text>
<text x="258.3" y="31.5">DIN</text>
<text x="258.3" y="35.3">DOUT</text>
<text x="258.3" y="39.1">CLKSEL</text>
<text x="258.3" y="42.9">SCLK</text>
<text x="258.3" y="46.7">CS</text>
<text x="258.3" y="50.5">RESET</text>
<text x="258.3" y="54.4">DRDY</text>
<text x="258.3" y="58.2">START</text>
<text x="258.3" y="65.8">DAISY_IN</text>
<text x="258.3" y="62">CLK</text>
<text x="258.3" y="69.6">BIASINV</text>
<text x="258.3" y="73.4">GND</text>
</g>
<g font-size="1.4" fill="#840000">
<text x="156.8" y="58.2">1</text>
<text x="156.8" y="60.7">2</text>
<text x="156.8" y="63.2">3</text>
<text x="156.8" y="65.8">4</text>
<text x="199.6" y="60.7">21</text>
<text x="199.6" y="63.2">59</text>
<text x="199.6" y="65.8">54</text>
<text x="200.4" y="60.7">2</text>
<text x="22.2" y="71.5">3</text>
<text x="42.5" y="71.5">5</text>
<text x="156.8" y="68.3">5</text>
<text x="156.8" y="70.9">6</text>
<text x="199.6" y="68.3">50</text>
<text x="42.5" y="75.3">4</text>
<text x="156.8" y="73.4">7</text>
<text x="156.8" y="75.9">8</text>
<text x="199.6" y="75.9">45</text>
<text x="199.6" y="73.4">46</text>
<text x="42.5" y="82.9">1</text>
<text x="42.5" y="79.1">2</text>
<text x="156.4" y="81">10</text>
<text x="156.4" y="83.6">11</text>
<text x="156.8" y="78.5">9</text>
<text x="199.6" y="83.6">42</text>
<text x="199.6" y="81">43</text>
<text x="199.6" y="78.5">44</text>
<text x="156.4" y="86.1">12</text>
<text x="156.4" y="88.6">13</text>
<text x="199.6" y="88.6">18</text>
<text x="199.6" y="86.1">55</text>
<text x="156.4" y="91.2">14</text>
<text x="156.4" y="93.7">15</text>
<text x="199.6" y="91.2">17</text>
<text x="199.6" y="93.7">24</text>
<text x="21.6" y="96.3">3</text>
<text x="41.9" y="100.1">4</text>
<text x="41.9" y="96.3">5</text>
<text x="156.4" y="96.3">16</text>
<text x="156.4" y="98.8">25</text>
<text x="156.4" y="101.3">31</text>
<text x="199.6" y="96.3">26</text>
<text x="199.6" y="98.8">61</text>
<text x="41.9" y="107.7">1</text>
<text x="41.9" y="103.9">2</text>
<text x="156.4" y="103.9">34</text>
<text x="156.4" y="106.4">35</text>
<text x="156.4" y="109">36</text>
<text x="156.4" y="111.5">37</text>
<text x="199.6" y="111.5">47</text>
<text x="199.6" y="109">64</text>
<text x="156.4" y="114">38</text>
<text x="156.4" y="116.6">39</text>
<text x="156.4" y="119.1">40</text>
<text x="199.6" y="114">28</text>
<text x="199.6" y="116.6">30</text>
<text x="199.6" y="119.1">63</text>
<text x="21.6" y="121">3</text>
<text x="41.9" y="124.8">4</text>
<text x="41.9" y="121">5</text>
<text x="156.4" y="121.7">41</text>
<text x="156.4" y="124.2">52</text>
<text x="199.6" y="121.7">57</text>
<text x="199.6" y="124.2">58</text>
<text x="200.4" y="121.7">3</text>
<text x="41.9" y="128.6">2</text>
<text x="156.4" y="126.7">60</text>
<text x="156.4" y="129.3">62</text>
<text x="199.6" y="129.3">51</text>
<text x="199.6" y="126.7">53</text>
<text x="41.9" y="132.5">1</text>
<text x="21.6" y="145.8">3</text>
<text x="41.9" y="149.6">4</text>
<text x="41.9" y="145.8">5</text>
<text x="41.9" y="153.4">2</text>
<text x="41.9" y="157.2">1</text>
<text x="21.6" y="170.6">3</text>
<text x="41.9" y="170.6">5</text>
<text x="41.9" y="178.2">2</text>
<text x="41.9" y="174.4">4</text>
<text x="41.9" y="182">1</text>
</g>
<g font-size="1.4" fill="#008484">
<text x="159.5" y="58.9">IN8N</text>
<text x="159.5" y="61.5">IN8P</text>
<text x="159.5" y="64">IN7N</text>
<text x="191.9" y="61.5">AVDD@1</text>
<text x="191.9" y="64">AVDD@2</text>
<text x="159.5" y="66.5">IN7P</text>
<text x="159.5" y="69.1">IN6N</text>
<text x="159.5" y="71.6">IN6P</text>
<text x="193.3" y="66.5">AVDD1</text>
<text x="194.1" y="69.1">DVDD</text>
<text x="26.2" y="72.3">GND</text>
<text x="37.1" y="76.1">IO3</text>
<text x="37.1" y="72.3">IO4</text>
<text x="159.5" y="74.2">IN5N</text>
<text x="159.5" y="76.7">IN5P</text>
<text x="193.8" y="76.7">GPIO3</text>
<text x="193.8" y="74.2">GPIO4</text>
<text x="37.1" y="83.7">IO1</text>
<text x="37.1" y="79.9">IO2</text>
<text x="159.5" y="79.2">IN4N</text>
<text x="159.5" y="81.8">IN4P</text>
<text x="193.8" y="79.2">GPIO2</text>
<text x="194.1" y="81.8">DOUT</text>
<text x="159.5" y="84.3">IN3N</text>
<text x="159.5" y="86.9">IN3P</text>
<text x="159.5" y="89.4">IN2N</text>
<text x="193.4" y="86.9">VCAP3</text>
<text x="193.8" y="84.3">GPIO1</text>
<text x="194.3" y="89.4">SRB2</text>
<text x="159.5" y="91.9">IN2P</text>
<text x="159.5" y="94.5">IN1N</text>
<text x="193.4" y="94.5">VREFP</text>
<text x="194.3" y="91.9">SRB1</text>
<text x="25.5" y="97">GND</text>
<text x="36.4" y="100.8">IO3</text>
<text x="36.4" y="97">IO4</text>
<text x="159.5" y="97">IN1P</text>
<text x="159.5" y="99.6">VREFN</text>
<text x="192.4" y="99.6">BIASINV</text>
<text x="193.4" y="97">VCAP4</text>
<text x="36.4" y="104.6">IO2</text>
<text x="159.5" y="102.1">RESV1</text>
<text x="159.5" y="104.6">DIN</text>
<text x="159.5" y="107.2">PWDN</text>
<text x="36.4" y="108.5">IO1</text>
<text x="159.5" y="109.7">RESET</text>
<text x="159.5" y="112.3">CLK</text>
<text x="190.3" y="109.7">RESERVED</text>
<text x="194.1" y="112.3">DRDY</text>
<text x="159.5" y="114.8">START</text>
<text x="159.5" y="117.3">CS</text>
<text x="159.5" y="119.9">SCLK</text>
<text x="191.7" y="119.9">BIASOUT</text>
<text x="193.4" y="114.8">VCAP1</text>
<text x="193.4" y="117.3">VCAP2</text>
<text x="25.5" y="121.8">GND</text>
<text x="36.4" y="125.6">IO3</text>
<text x="36.4" y="121.8">IO4</text>
<text x="159.5" y="122.4">DAISY_IN</text>
<text x="159.5" y="125">CLKSEL</text>
<text x="192.1" y="122.4">AVSS@1</text>
<text x="192.1" y="125">AVSS@2</text>
<text x="36.4" y="129.4">IO2</text>
<text x="159.5" y="127.5">BIASREF</text>
<text x="159.5" y="130">BIASIN</text>
<text x="193.5" y="127.5">AVSS1</text>
<text x="194" y="130">DGND</text>
<text x="36.4" y="133.2">IO1</text>
<text x="25.5" y="146.6">GND</text>
<text x="36.4" y="146.6">IO4</text>
<text x="36.4" y="154.2">IO2</text>
<text x="36.4" y="150.4">IO3</text>
<text x="36.4" y="158">IO1</text>
<text x="25.5" y="171.3">GND</text>
<text x="36.4" y="171.3">IO4</text>
<text x="36.4" y="178.9">IO2</text>
<text x="36.4" y="175.1">IO3</text>
<text x="36.4" y="182.7">IO1</text>
</g>
</svg>
